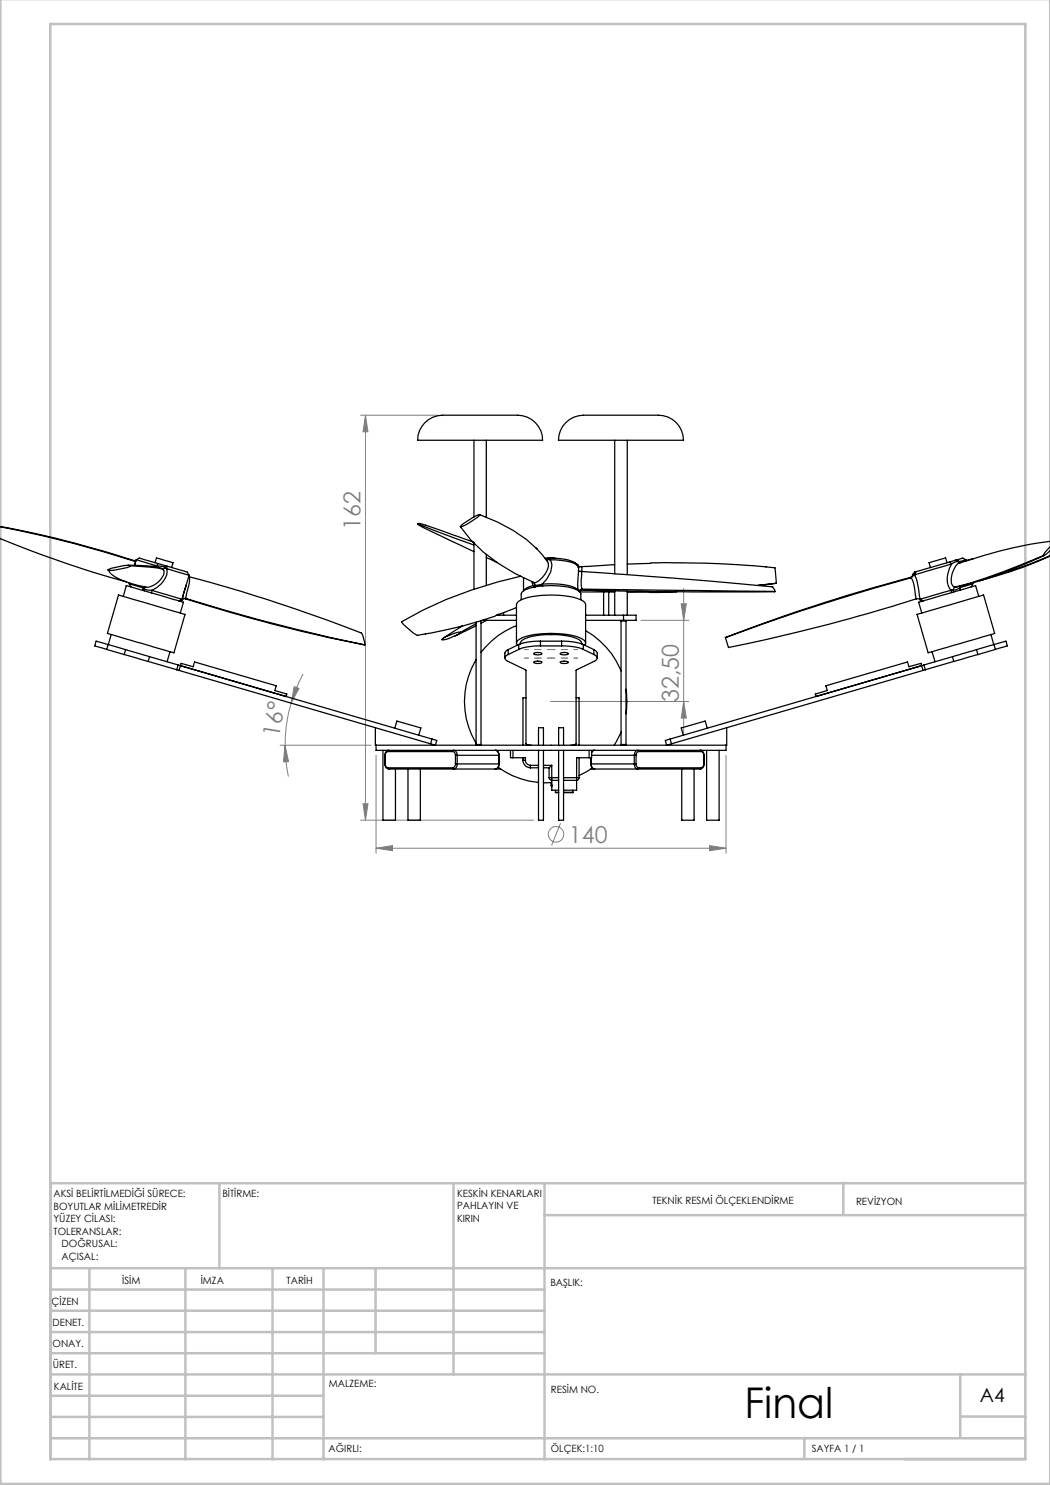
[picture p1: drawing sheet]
<svg xmlns="http://www.w3.org/2000/svg" width="210mm" height="297mm" viewBox="0 0 210 297" stroke-linecap="round" stroke-linejoin="round" font-family="sans-serif">
<g fill="none" stroke="#808080" stroke-width=".2">
<path d="M72.1 83h15.4M73.1 83l.5 3.4h-1zM73.1 83v81M136.7 117.7v28.9M58.8 137.3l1 .4-1.6 2.9zM60.6 134.8a31.9 31.9 0 0 0-2.4 5.8M128.2 124.1h9.6M136.2 120.8h1.1l-.6 3.3zM56 149h18.2M57 149l.7 3.3-1 .1zM57 149a30.9 30.9 0 0 0 .7 6.3M58.2 140.6a33.2 33.2 0 0 0-1.2 8.4"/>
<path d="M75.2 151.1v19.5M110.1 140.3h27.7M136.7 140.3l.6 3.3h-1.1zM145.2 151.1v19.5M72.1 164h34.6M72.6 160.8h1l-.5 3.2zM75.2 169.6l3.3-.5v1zM75.2 169.6h70M112.1 164.6l-1.8 4.5M141.9 169.1l3.3 .5-3.3 .5z"/>
<circle cx="111.2" cy="166.9" r="1.55"/>
</g>
<g fill="none" stroke="#c0c0c0" stroke-width=".5">
<path d="M.1 -.1v296.9h209.9v-296.9M10.1 4.8h195v287h-195zM43.9 236.6v17M90.7 236.6v38.3M108.9 236.6v55.3M168.7 236.6v6.3M205.1 236.6h-195v55.3M10.1 253.6h195M10.1 257.9h98.8M17.9 253.6v38.3M37.1 253.6v38.3M54.5 253.6v38.3"/>
<path d="M64.7 253.6v38.3M75.1 253.6v17M108.9 243h96.2M10.1 270.6h98.8M10.1 266.4h98.8M10.1 262.1h98.8M10.1 279.1h54.6M10.1 274.9h195M192.1 274.8v12.7M10.1 287.7h195M10.1 283.4h54.6M160.9 287.5v4.3"/>
<path d="M192.1 283.3h13"/>
</g>
<path d="M104.9 131.6h5.3M104.9 129.9h5.3M110.2 131.6h5.3M110.2 129.9h-5.3M110.2 131.6h-5.3M110.2 129.9h5.3M115.5 129.9h-5.3M115.5 131.6h-5.3" fill="none" stroke="#808080" stroke-width=".2" stroke-dasharray="15.2 1.3 1.3 1.3" stroke-dashoffset="14.5"/>
<g fill="#808080">
<path d="M75.2 169.6l3.3-.5v1zM141.9 169.1l3.3 .5-3.3 .5z"/>
<path d="M58.8 137.3l1 .4-1.6 2.9zM57 149l.7 3.3-1 .1z"/>
<path d="M72.6 160.8h1l-.5 3.2zM73.1 83l.5 3.4h-1z"/>
<path d="M136.2 120.8h1.1l-.6 3.3zM136.7 140.3l.6 3.3h-1.1z"/>
</g>
<g fill="none" stroke="#000" stroke-width=".25">
<path d="M85 84.5a6.4 6.4 0 0 1 4.7-1.5h11.1a13.4 13.4 0 0 1 4.6 .4 4.9 4.9 0 0 1 3.1 4.6h-24.9a4.3 4.3 0 0 1 1.4-3.5zM94.8 88v15.4M97.3 88v15.5M113.2 84.5a6.4 6.4 0 0 1 4.7-1.5h11.1a13.4 13.4 0 0 1 4.6 .4 4.9 4.9 0 0 1 3.1 4.6h-24.9a4.3 4.3 0 0 1 1.4-3.5zM122.9 88v26.8M125.4 88v26.9M-.1 105.3l1.5 .2a215.3 215.3 0 0 1 25.8 6.7M0 105.3a218.2 218.2 0 0 1 27.1 7l-.2 .8 .3-1.1M.1 107.7h-.1l6.2 2.5 7.7 2.7 4.3 1.4 7 2M21.6 114l.4 .6M23.7 119l13.3 3.9-2.2 7.7-13.3-3.9zM24.7 119.3l.6-2.2 11.4 3.3-.6 2.2"/>
<path d="M25.6 113.1h.1M25.7 113.1l5.2 .2 1.7 .5M25.9 116.8l2.6 .7M25.9 116.8l.3 .6M25.9 116.6v.2M26.1 113.2l-.7 .3-2.2 .5-.9 .1-.7-.1M26.1 113.2l-.3-.1-1.3 .1-2.2 .5-.7 .3M26.1 113.2l2.3 .1a11.1 11.1 0 0 1 4.2 .6M27.2 112l4.1 1.2M27.2 112l.7-.4 3.7 1.1M28.5 117.3v.2M28.5 117.5l.3 .2"/>
<path d="M28.5 117.5l.1 .6M28.8 117.7l.6 .3 1 .1M28.8 117.7l.1 .5M28.9 117.3l-.1 .4M30.4 118.1l6 1.7M30.4 118.1l-.1 .5M31 112.5l.3-.9 3.3 .9-.3 1M31.3 113.2l1.3 .1 .4 .2M31.3 113.2l-.3 .1M31.6 112.7l1.4 .4M31.6 112.7l-.3 .5M33 113.5l-.4 .4 .2 .3a2.91 2.91 0 0 1-1.9 2.8 3.1 3.1 0 0 1-3.2 .1 12.8 12.8 0 0 1-5.5-2.3"/>
<path d="M33 113.5l.3 .2M33 113.1l.4 .1M33 113.1v.4M33.3 113.7a3.9 3.9 0 0 1-2 3.8l-.9 .6M33.3 113.7l4.5 1.3M33.4 113.2l4.1 1.2 .3 .7M33.4 113.2l-.1 .5M36.4 119.8v.1M36.4 119.9l-.6 .3 .6-.2M36.4 119.8l-.5 .3M36.4 119.9l-.1 .1M37.1 119.8a325.1 325.1 0 0 0 35.9 9.2"/>
<path d="M37.2 119.7l.6-2.7a1.87 1.87 0 0 0 0-1.6l-.1-.1a299.4 299.4 0 0 1 34.7 11.4l.5 1.7 .1 .6M37.2 119.7l-.8 .2M37.2 119.7a362.9 362.9 0 0 0 35.8 9.3M37.2 119.7h-.5l-.3 .2M37.2 117l-.8 3M37.8 115l-1.4 4.8M83.5 104.8l.5-.1 1.1 .4M83.5 104.8l.8 .5M83.5 104.8l11.3 4.2M84.3 105.3l10.5 5M85.1 105l9.7 3.5M92.1 105.3a30.1 30.1 0 0 0 10.8 9.3l3.8 1.9"/>
<path d="M94.8 108.6v9.3M96 102.9l-.5 .6-2 1.3-1 .5h-.4M96 102.9a30.4 30.4 0 0 1 11.4 6.8M96 102.9l-1.5 .6-1.9 1.3-.5 .5M97.3 111.5l2.2 1M97.3 110.9v6.2M104.1 115.2a76.5 76.5 0 0 0-23.8 9.2l2.1 2 1.1 .7M104.2 119.9v-1.1a1.78 1.78 0 0 1 1.5-1.1 16.7 16.7 0 0 1 9.7 .3l.7 .5 .1 1.4M104.7 115.5v2.6M106.4 116.3l.2 .8M106.6 117.1l.3 .1M106.6 117.1a2.86 2.86 0 0 0-1.9 1"/>
<path d="M106.6 117.1l.2 .3M106.7 116.5l.1 .1M106.8 116.6l.1 .6M106.8 116.6h.1M106.9 117h1.6M106.9 117.2l.2 .2M107.1 109.5l.3 .2M107.4 109.7l2.1 2.6a2.18 2.18 0 0 1-.5 2.5 2.92 2.92 0 0 1-2.2 1.7h-.1M108.4 116.8l-1.5 .4M108.4 116.8l.1 .4M109.1 111.8l.6 .1M109.6 111.6l-.6 .1"/>
<path d="M109.6 111.6h.5M109.6 111.6l1.5 .1M109.6 111.6l.1 .3M109.7 111.9l.3 .1M109.7 111.9l-.3 .2M110 112l.3 .4a4.7 4.7 0 0 1-1.9 4.4M110 112l3 .2a3.8 3.8 0 0 1 2.7 1.2v.1M110.1 111.6l3.5 .4a3.2 3.2 0 0 1 1.9 1.1M110.1 111.6l-.1 .4M114.8 112.5l.2 .1M115 112.6l.2 .2M115 112.6l.6 .3"/>
<path d="M115.5 113l.2 .5M115.6 113.4l.1 .1M115.7 113.5h.1M115.7 113.5l-.1 4.5a6.3 6.3 0 0 0-4.1-1.2h-3.1M115.8 114.3h.4M116 118.4h4.7M116.2 114.3l2.2 .1a1021.2 1021.2 0 0 1 36.2 3l.4 .9M116.2 114.3l.1 .5a6 6 0 0 0 .1 3M116.3 113.3h-.5l-.1 .3M116.4 118h4.3v.4M116.4 117.8l38.6 .5M116.4 117.8l-.7 .4"/>
<path d="M116.4 117.8l.1 .2M116.5 118l22.1 .4 16.4-.1M116.5 118l-.6 .3M117.3 113.3h-1.1l.2 1M120.7 118.4h1M120.7 118.4v4.6M121.6 118.1l.1 .3M121.7 118.4h1.2M121.7 118.4v4.6M122.9 118.2v4.8M122.9 112.9l-5.6 .4M125.4 118.2v4.8"/>
<path d="M130.1 112.7l-4.7 .1M130.2 112.6l2.5-.1a209.5 209.5 0 0 1 22.3 1.1M133.9 118.4l-8.5 .1M135.4 118.4l-5.3 .1M155 113.5l.3 3.2-3.8 .4M155.2 116.7l-3.5 .4M182 115.5a364.6 364.6 0 0 0-36.9 12M182 115.5l.2 .1M182.2 115.6a425.3 425.3 0 0 0-37.1 11.9M182.2 115.6l.1 .1a12 12 0 0 1 .9 4.1h.1M182.6 114.9l-.3 .5-.3 .1M182.6 114.9h.1"/>
<path d="M182.7 114.9l-.2 .4-.3 .3M182.7 114.9l.2 .1M182.9 115a14.5 14.5 0 0 1 1.1 4.8M183.1 114.4l-.5 .5M183.1 114.4l-.4 .5M183.2 114.3l-.1 .1M183.2 114.3l-.3 .7M184 119.9l-.5-.2a373.1 373.1 0 0 1-37.8 9.8l-.6-2M184 119.8v.2l.6 .2M184 119.8l.6 .4M189.4 112.5l-.3-.9-3.3 .9 .3 1M190 112.4l-6.8 1.9"/>
<path d="M190 112.4l.3 .4M190.3 118l-6.3 1.8M190.3 118v.5M190.3 112.8l-7.4 2.2M190.3 112.8a4.8 4.8 0 0 0-.3 5l.3 .2M190.6 118h-.3M190.6 118l.1 .4M190.9 117.4l-.3 .6M191.1 112l-1.1 .4M191.1 112l.5 .3M191.4 112h-.3M191.4 112l1.1-.4 .7 .4"/>
<path d="M191.4 112l.5 .3M191.6 112.3l-.5 .1-.8 .4M191.6 112.3h.3M191.6 112.3l.2 .3M191.9 112.3l.2 .3M192.1 117.5l-.9 .5h-.6M192.1 117.5l-.1 .5M192.2 117.2l-.1 .3M193.2 112l-1.3 .3M193.2 112v.2M194.5 116.6l.1 .2M194.6 116.8l-2.5 .7"/>
<path d="M194.6 116.8l-.4 .6M194.7 111.7l-1.5 .4M195.8 119.3l-.7-2.2-11.4 3.3 .7 2.2M208.7 111.1a123.2 123.2 0 0 1-17.8 6.3M208.8 111.1a85 85 0 0 1-17.9 6.3M210.1 108.3a91.8 91.8 0 0 0-18.5 4.4 4.2 4.2 0 0 0-1.1 4.4l.4 .3M210.1 111.2a93.2 93.2 0 0 1-14.2 5M210.1 110.1l-.9 .7-.5 .3M210.1 109.3l-1.1 1.2-.3 .6M210.1 111.1a81.1 81.1 0 0 1-11.5 4.1M21.3 129.9l3.5 1M21.6 128.9l-2.4-.7-.3 1 2.4 .7"/>
<path d="M21.6 128.9l3.5 1M21.6 128.9l-.3 1M22.2 126.9l-.5 2M24.8 130.9l4.8 1.4M25.1 129.9l4.8 1.4M25.1 129.9l-.3 1M29.6 132.3l5.7 1.6M29.9 131.3l5.7 1.7M29.9 131.3l-.3 1M34 130.3l-.6 2.1M35.3 133.9l.5 .2M35.6 133l.5 .1"/>
<path d="M35.6 133l-.3 .9M35.8 134.1l50.3 14.7M36.1 133.1l.1-.4 2.4 .6 .3-.9 16.3 4.8-.2 .9 2.4 .7-.2 .5M36.1 133.1l50.3 14.7M36.1 133.1l-.3 1M88.4 127.9l.5-.4 1.8-.8 1-.3 .4 .1-.5 .4-1.9 .8-1.1 .3zM92.4 125.2l-3.7 2.4M95.2 125.1l-4.2 2.1M95.2 131.9a16.2 16.2 0 0 0 0 16.8M95.2 124.4v24.5M95.2 124.7l-3.1 1.8M96.2 124.2v24.7"/>
<path d="M96.5 124.1h6.8M97.4 124.1l-1.2 .5M99 123.3h-.2a95.9 95.9 0 0 1-15.3 3.8M99.4 123h.3M99.7 122.8l-.4 .2M99.7 123h1M99.7 122.9v.1M100.7 123h2.6M100.7 122.5v.5M101.6 130.9a.69 .69 0 0 0-.6 .7 .69 .69 0 0 0 .6 .7l3.6 1.8v14.7l.2 .1 .8 .1M101.6 129.9l-.6 .6v1.1M101.6 129.9v1"/>
<path d="M103.3 125.2a15.7 15.7 0 0 0-7.1 5.3M103.3 128.6v-7.7a1.18 1.18 0 0 1 .9-.9 19.2 19.2 0 0 1 12 0 1.18 1.18 0 0 1 .9 .9v7.7M103.3 121.5l-4.2 1.7M103.5 129.1a.68 .68 0 0 1 0-1 11.7 11.7 0 0 1 6.7-1.4 11.7 11.7 0 0 1 6.7 1.4 .68 .68 0 0 1 0 1M103.8 129.9l-2.2 1M103.8 128.9v1M103.8 128.9l-2.2 1M104.1 128.8v-.2a1.14 1.14 0 0 1 .9-.9 17.2 17.2 0 0 1 10.4 0 1.07 1.07 0 0 1 .9 1.1M105.2 139.6h-.6v9.4M106.7 130.7a1.57 1.57 0 0 1 1.7 0 1.57 1.57 0 0 1-1.7 0zM106.8 132.4l.8-.2 .6 .1 .2 .2a1.57 1.57 0 0 1-1.7 0zM108.1 129.2a10.5 10.5 0 0 0-4.3 .7"/>
<path d="M108.1 128.2a11.5 11.5 0 0 0-4.3 .7M108.1 129.2h4.2M108.1 128.2v1M108.1 128.2h4.2M112 130.7a1.57 1.57 0 0 1 1.7 0 1.57 1.57 0 0 1-1.7 0zM112.1 132.4l.8-.2 .6 .1 .2 .2a1.57 1.57 0 0 1-1.7 0zM112.3 129.2a10.5 10.5 0 0 1 4.4 .7M112.3 128.2a11.5 11.5 0 0 1 4.4 .7M112.3 128.2v1M115.2 139.6h.6v9.4M116.7 129.9l2.1 1M116.7 128.9v1"/>
<path d="M116.7 128.9l2.1 1M117.1 126.1a16.4 16.4 0 0 1 7.1 8.1M117.1 123h3.6M117.1 124.1h7.6M118.8 130.9a.69 .69 0 0 1 .7 .7 .69 .69 0 0 1-.7 .7l-3.6 1.8v14.7l-.2 .1-.8 .1M118.8 129.9l.6 .6 .1 1.1M118.8 129.9v1M120.7 123h1M121.7 123h3M124.2 124.1v.1M124.2 124.2h1M124.2 124.2v24.7"/>
<path d="M124.7 123h2.5v1.1h-2.5M124.7 123v1.1M125.2 137.9a17.1 17.1 0 0 1 0 4.9M125.2 124.1v.1M125.2 124.2v24.7M145.1 127.5h.1M183.4 122.9l13.3-3.9 2.2 7.7-13.3 3.9zM184.3 133.1l-.1-.4-2.4 .6-.3-.9-16.3 4.8 .3 .9-2.4 .7 .1 .5M184.3 133.1l-50.3 14.7M184.3 133.1l.3 1M184.6 134.1l-50.3 14.7M184.8 133l-.5 .1"/>
<path d="M184.8 133l.3 .9M185.1 133.9l-.5 .2M186.4 130.3l.6 2.1M190.5 131.3l.2 1M190.5 131.3l-5.7 1.7M190.7 132.3l-5.6 1.6M195.3 129.9l-4.8 1.4M195.3 129.9l.3 1M195.6 130.9l-4.9 1.4M198.2 126.9l.6 2M198.8 128.9l2.4-.7 .3 1-2.4 .7M198.8 128.9l.3 1"/>
<path d="M198.8 128.9l-3.5 1M199.1 129.9l-3.5 1M75.1 145.6v3.4h32.6M75.2 149v1.1h70v-1.1M76.6 150.1v13.9h2.5v-10.2M77 152.8a.94 .94 0 0 0 .8 1M77 151.1h.1M77 152.8h.1M77 151.1v1.7M77 152.8a.69 .69 0 0 0 .6 .8M77.6 150.3l.2-.2a.83 .83 0 0 0-.8 1M77.6 150.3a.63 .63 0 0 0-.6 .8"/>
<path d="M77.6 153.6l.2 .2M77.6 153.6h13M77.6 150.3h13M77.8 153.8h22.3M79 145.7l.4-1.5 4.8 1.4-.5 1.4M81.6 153.8v10.2h2.5v-10.2M86.4 147.8l.9 .3-.2 .9-1-.2M86.4 147.8l-.3 1M90.6 150.3a.7 .7 0 0 1 .5 .8M90.6 150.3v-.2a.52 .52 0 0 1 .5 .1 .52 .52 0 0 1 .3 .5v.4M91.1 152.8a.79 .79 0 0 1-.5 .8M91.1 152.8h.3"/>
<path d="M91.1 151.1h.3M91.1 151.1v1.7M91.4 152.8a.8 .8 0 0 1-.8 1v-.2M91.4 152.8h8.4M91.4 151.1v1.7M91.4 151.1h8.4M95.2 148.9v.1M95.2 148.9h1M96.2 148.9v.1M99.6 153.6h.1M99.6 153.5a16.5 16.5 0 0 0 8.1 3M99.8 152.8a.89 .89 0 0 1-.7 1 .91 .91 0 0 0 .7-1"/>
<path d="M99.8 151.1a.88 .88 0 0 0-.7-1 .83 .83 0 0 1 .7 1M99.8 152.8h.1M99.8 151.1h.1M99.8 151.1v1.7M102.1 150.1v1.4h.5M102.6 151.5h2.5v.5M102.6 150.1v1.4M104.6 152a1.51 1.51 0 0 0 1.5 1.6M104.6 152h.5M104.6 151.5v.5M105.1 152a1.02 1.02 0 0 0 1 1.1M106.1 153.1v.5"/>
<path d="M106.1 153.6h1.6M106.1 153.1h1.6M107.7 149h5M107.7 149v-3.4h1v3.4M107.7 150.1v13.9h1v-13.9M108.7 156.6l1.6-.1v.6M108.7 153.6h1.1M108.7 153.1h1.6M109.8 155.5l.1 .3 .4 .3M109.8 155.5h.5M109.8 153.6v1.9M110.3 157.1v.3"/>
<path d="M110.3 157.1h.1M110.3 156.6h.1M110.3 156.1v1.9h1.4M110.3 153.1l-.5 .5M110.3 155.5v.6M110.3 153.1v2.4M110.3 156.1h1.4M110.3 155.5h1.4M111.1 158.5h.6M111.1 158v.5M111.7 149v-3.4h1v3.4M111.7 150.1v13.9h1v-13.9"/>
<path d="M112.7 158.5h1.9M112.7 156.1h2.6M112.7 155.5h2.6M114.6 158.5h-1.9M114.6 158v.5M115.3 156.1v1.9h-2.6M115.3 155.5h.5M115.3 155.5v.6M115.8 155.5l-.1 .3-.4 .3M115.8 151.5v4M117.8 151.5h-2.5v4M117.8 150.1v1.4"/>
<path d="M118.1 152.8a.94 .94 0 0 0 .8 1 .89 .89 0 0 1-.7-1M118.1 152.8h.1M118.1 151.5v1.3M118.2 153.8h21.9M118.2 152.8h8.7M118.2 151.5v1.3M118.3 150.4l.4-.3h.2l-.4 .1-.2 .3M118.3 150.1v1.4h-.5M118.3 151.1h8.6M118.5 153.6l-2.7 1.5M124.2 146.4l-1.4 2.6M124.2 148.9v.1"/>
<path d="M124.2 148.9h1M125.2 148.9v.1M126.9 151.1h.3M126.9 152.8a.8 .8 0 0 0 .8 1v-.2M126.9 152.8h.3M126.9 151.1v1.7M127.2 152.8a.79 .79 0 0 0 .5 .8M127.2 151.1v1.7M127.7 150.3a.7 .7 0 0 0-.5 .8M127.7 150.3v-.2a.5 .5 0 0 0-.6 .1 .5 .5 0 0 0-.2 .5v.4M127.7 153.6h12.5M127.7 150.3h12.5"/>
<path d="M134 147.8l-.9 .3 .2 .9 1-.2M134 147.8l.3 1M136.3 153.8v10.2h2.5v-10.2M140.2 150.3l-.1-.2a.83 .83 0 0 1 .7 1M140.2 150.3a.7 .7 0 0 1 .6 .8M140.2 153.6l-.1 .2M140.8 152.8a.79 .79 0 0 1-.6 .8M140.8 152.8h.1M140.8 151.1h.1M140.8 151.1v1.7M140.8 152.8a.94 .94 0 0 1-.7 1M141.3 150.1v13.9h2.5v-13.9"/>
<path d="M141.5 145.7l-.5-1.5-4.8 1.4 .5 1.4M145.3 145.6v3.4h-32.6"/>
</g>
<text font-size="8.5" x="148.9" y="283.5">Final</text>
<g font-size="4.7" fill="#808080">
<text x="72.1" y="105.9" transform="rotate(-90 72.1 105.9)">162</text>
<text x="135.8" y="140.4" transform="rotate(-90 135.8 140.4)">32,50</text>
<text x="55.9" y="147.6" transform="rotate(-81 55.9 147.6)">16°</text>
<text x="113.8" y="168.6">140</text>
</g>
<text font-size="3.9" x="196" y="280.4">A4</text>
<g font-size="2">
<text x="10.7" y="239.5">AKSİ BELİRTİLMEDİĞİ SÜRECE:</text>
<text x="44.5" y="239.5">BİTİRME:</text>
<text x="91.4" y="239.4">KESKİN KENARLARI</text>
<text x="10.7" y="242">BOYUTLAR MİLİMETREDİR</text>
<text x="10.7" y="244.5">YÜZEY CİLASI:</text>
<text x="91.4" y="241.9">PAHLAYIN VE</text>
<text x="91.4" y="244.4">KIRIN</text>
<text x="130.5" y="240.8">TEKNİK RESMİ ÖLÇEKLENDİRME</text>
<text x="171.2" y="241">REVİZYON</text>
<text x="10.7" y="247">TOLERANSLAR:</text>
<text x="12.3" y="249.5">DOĞRUSAL:</text>
<text x="12.3" y="252">AÇISAL:</text>
<text x="24.4" y="256.9">İSİM</text>
<text x="40.1" y="256.8">İMZA</text>
<text x="57.3" y="256.8">TARİH</text>
<text x="110.1" y="257.1">BAŞLIK:</text>
<text x="10.3" y="260.9">ÇİZEN</text>
<text x="10.5" y="269.3">ONAY.</text>
<text x="10.5" y="265.2">DENET.</text>
<text x="10.6" y="273.6">ÜRET.</text>
<text x="10.8" y="278">KALİTE</text>
<text x="65.8" y="277.4">MALZEME:</text>
<text x="110.2" y="278.5">RESİM NO.</text>
<text x="65.7" y="290.4">AĞIRLI:</text>
<text x="110.2" y="290.5">ÖLÇEK:1:10</text>
<text x="162.4" y="290.4">SAYFA 1 / 1</text>
</g>
</svg>
